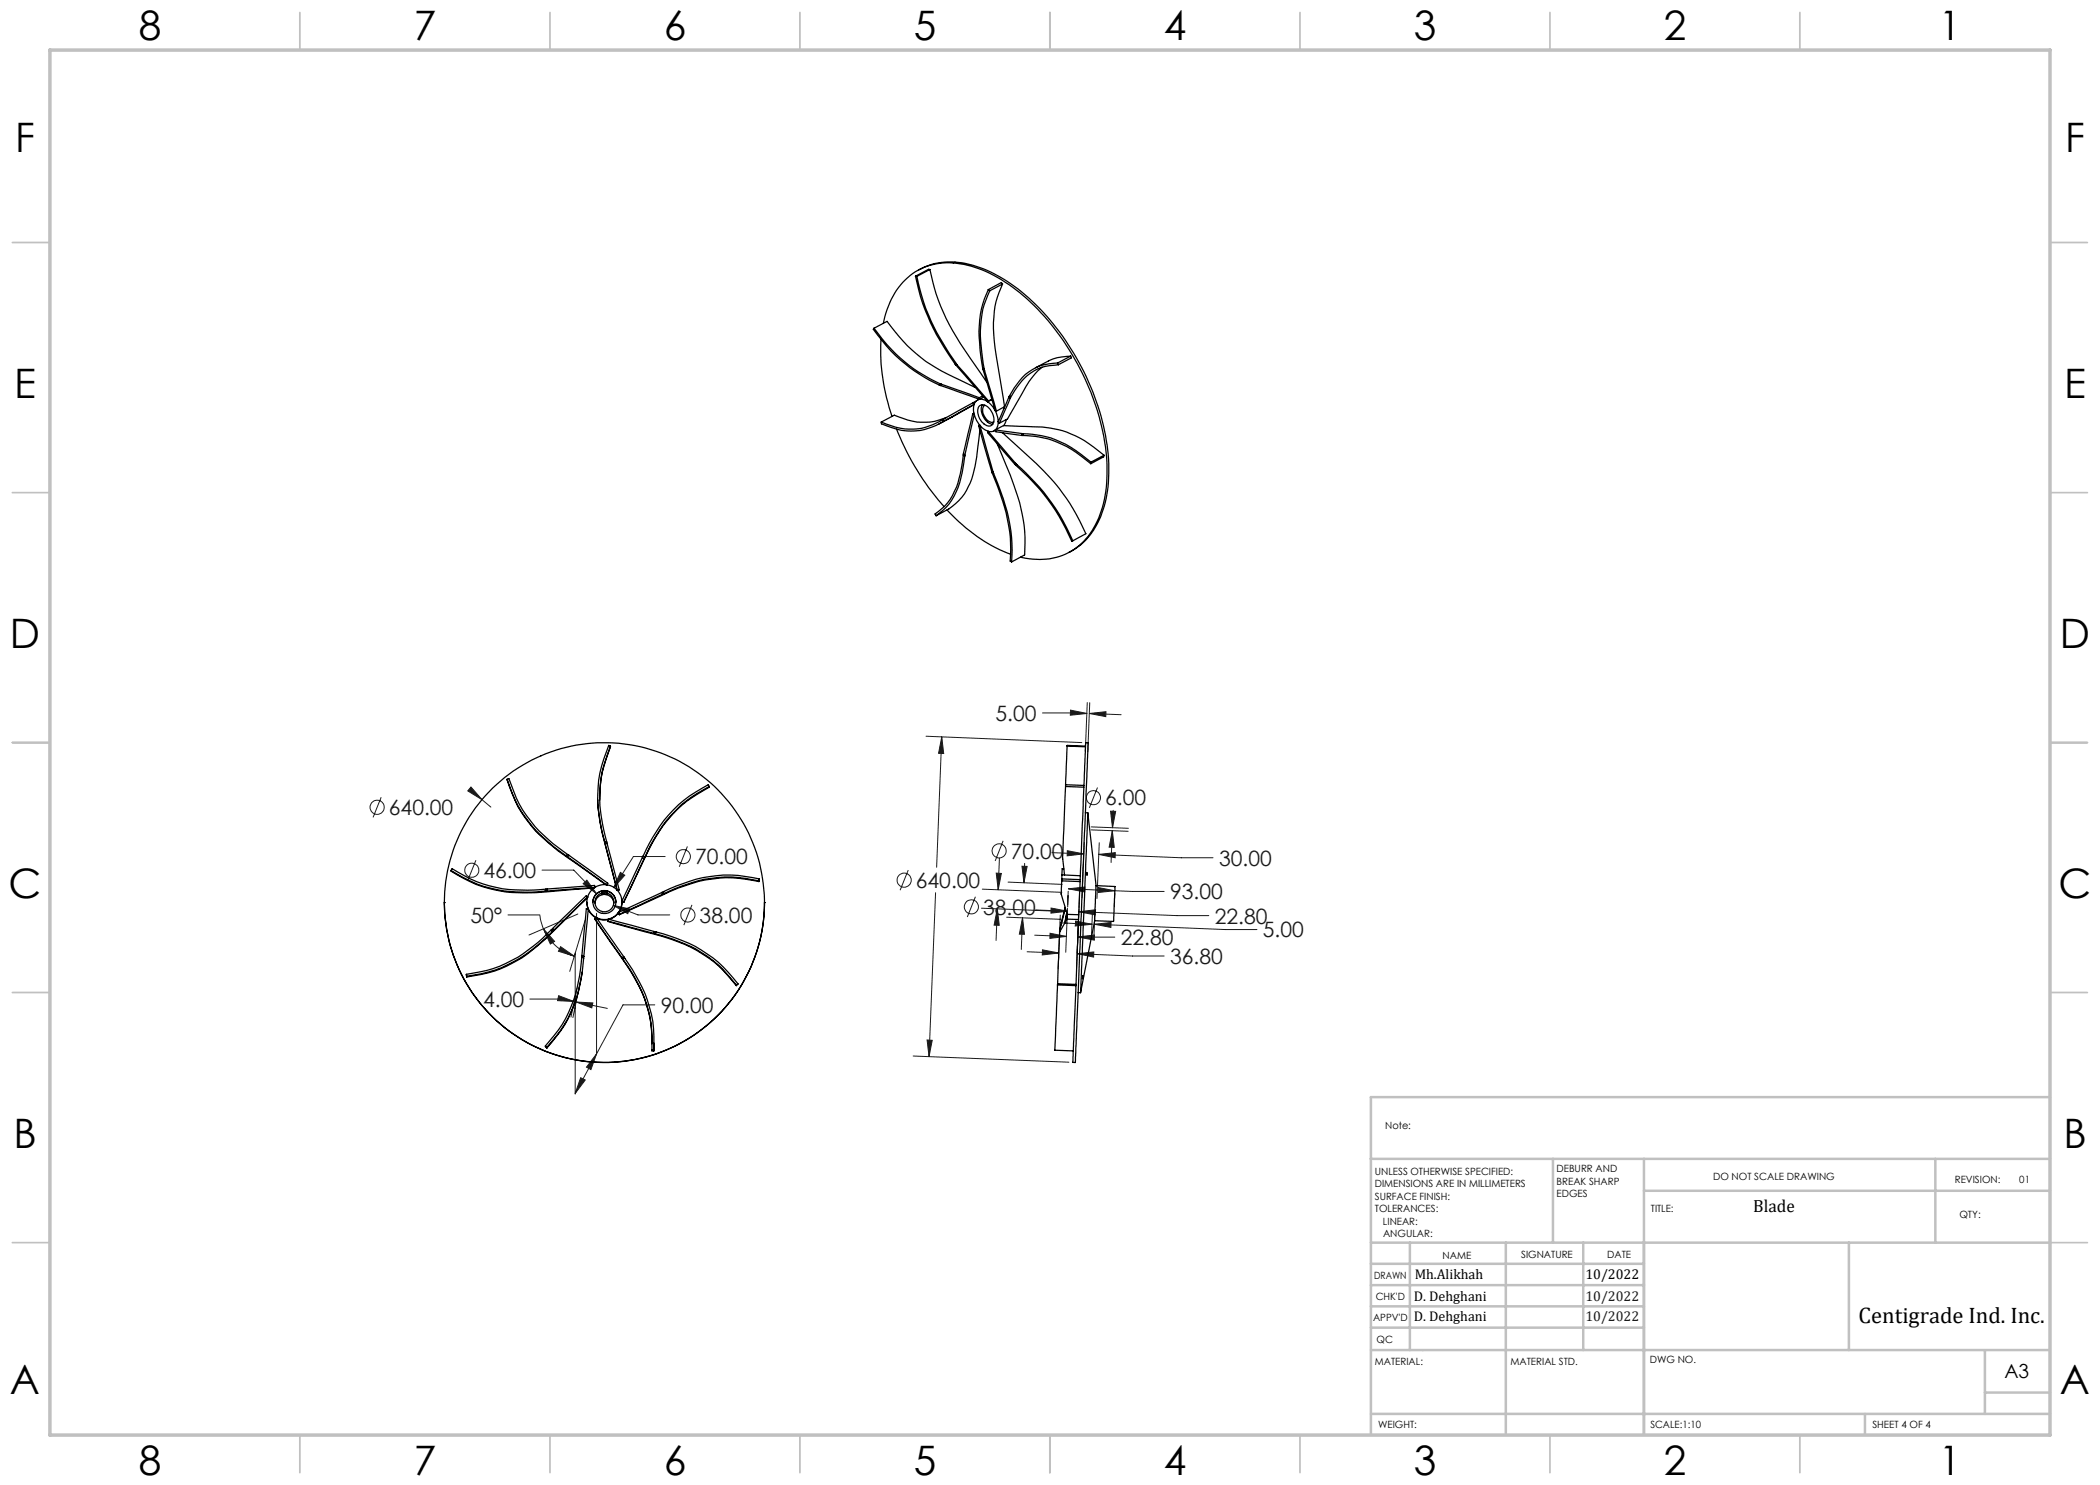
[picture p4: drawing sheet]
<svg xmlns="http://www.w3.org/2000/svg" width="420mm" height="297mm" viewBox="0 0 420 297" stroke-linecap="round" stroke-linejoin="round" font-family="sans-serif">
<g fill="none" stroke="#191924" stroke-width=".2">
<path d="M76.2 159.5l-1.6 4M94.2 157.4l2.2 2.5-2.8-1.7zM96.4 159.9l1.8 1.5M185.2 147.2l31.2 1.3M188.3 147.4l.4 3.3h-1zM188.3 147.4l-1 26.1M208.5 142.6l8.9 .1M214.1 142l3.3 .7-3.3 .3zM217.5 140.5l-.4 9.8M217.9 142.7l3.3-.4v1zM217.9 142.7l6.3 .2M217.9 140.5l-.3 9.8"/>
<path d="M219.5 157.5l-1.6 4.1M95.2 172l-1.6 4.1M108.4 174h6.4l4.5 4.7M116.6 176.7l.8-.7 1.9 2.7zM124.1 174.5l.9 .5-2.3 2.5zM133 171.3h-6.3l-4 6.2M137.5 169.3l-1.6 4.1M181.6 174l-1.6 4M187.1 178.5l-1.3 32.8M195.1 179.3l-1.6 4.1M196.5 177.8l15.9 .7M199.2 174.6l1.1 .1-.7 3.2z"/>
<path d="M199.9 171.6l-.3 6.3M200.6 168.2l-1.6 4M201.6 176.4l10.8 .5M204.4 173.2l1 .1-.6 3.3zM204.9 172.7l-.1 3.9M210.4 170.5l6.3 .3M213.5 170.1l3.2 .7-3.3 .4zM213.6 179.1l-.1 2.3M213.6 178.3l-.1 2.6M213.7 177.8l3.3-.4v1zM213.7 177.8l12.8 .5h6.3M215.9 179.2l-.1 2.3"/>
<path d="M216.9 168.4l-.5 11.2M218.2 165.4l7.5 .3M218.2 166l7.4 .3M219.7 177.5l3.3 .6-3.4 .4zM219.7 170.9l3.4-.4-.1 1.1zM219.7 170.9l16.6 .7h6.3M219.9 168.6l-.5 11.1M222.1 162.2l1 .1-.6 3.3zM222.5 166.2l.3 3.3-1-.1zM222.5 166.2l-.3 6.3M222.6 162.1l-.1 3.5M223 178.6l-.2 2.7"/>
<path d="M101.6 183h6.3l.2 1 .6 1.8M106 199.8h6.3l2.5 .5M108.7 185.8l2.2 2.5-.8 .5zM108.7 185.8a9.8 9.8 0 0 0 6.2 5.4M111.7 199.1l3.1 1.2-3.3-.2zM112.1 189.3l2.8 1.9-3.2-1zM115 190.6v28.2M115.4 197.6l-1.2 5.8M115.6 182.8l-9.8 4.2M115.8 197.7l-1.2 5.8M117 184.1l-3.1 10.2M119.3 182.7v28.2"/>
<path d="M122.7 181.1l3.2 .7-.3 .9zM122.7 181.1l4.9 1.9h6.3M138.4 181l-1.6 4M196.3 181.6l15.9 .7M199.5 181.7l.3 3.4-1-.1zM199.5 181.7l-.3 6.4M201.3 183.4l10.9 .5M204.5 183.5l.4 3.4-1-.1zM204.5 183.5l-.2 6.4M205.4 190.4l6.4 .2M206.9 187l6.4 .3M207.2 182l6.3 .2"/>
<path d="M208.5 190l3.3 .6-3.3 .4zM210 186.7l3.3 .6-3.3 .4zM210.2 181.6l3.3 .6-3.3 .4zM212.1 184.6l6.3 .3M212.1 183l-.5 10.8M213.5 181.7l-.4 8.8M215.1 184.2l3.3 .7-3.3 .3zM215.4 190.7l3.4-.3-.1 1zM215.4 190.7l11.1 .5h6.3M215.6 187.4l3.3-.4v1zM215.6 187.4h7.4M215.8 182.3l3.3-.3-.1 1z"/>
<path d="M215.8 182.3l19.6 .8h6.4M215.8 181.8l-.5 12.1M218.5 182.8l-.2 4.4M218.9 184.9l3.3-.4v1zM218.9 184.9l26.1 1h6.4M219 182.8l-.2 4.4M115.3 200.4l3.3 .2-.2 1zM115.3 200.4l6.2 1.3M116.1 215.5l1 .5-2.1 2.7zM119.3 210.8l-1.1 3.1-.9-.5zM119.3 210.8l-4.3 7.9M131 201h-6.4l-5.3 9.8"/>
<path d="M182.6 211.2l31.2 1.2M185.4 208l1 .1-.6 3.2z"/>
<circle cx="218.7" cy="159.5" r="1.41"/>
<circle cx="75.4" cy="161.5" r="1.42"/>
<circle cx="94.4" cy="174" r="1.42"/>
<circle cx="136.7" cy="171.3" r="1.42"/>
<circle cx="180.8" cy="176" r="1.41"/>
<circle cx="199.8" cy="170.2" r="1.4"/>
<circle cx="137.6" cy="183" r="1.41"/>
<circle cx="194.3" cy="181.4" r="1.41"/>
</g>
<g fill="none" stroke="#c0c0c0" stroke-width=".35">
<path d="M60 2.5v7.5M110 2.5v7.5M160 2.5v7.5M210 2.5v7.5M260 2.5v7.5M310 2.5v7.5M360 2.5v7.5M2.5 48.5h7.5M410 48.5h7.5M2.5 98.5h7.5M410 98.5h7.5M2.5 148.5h7.5"/>
<path d="M410 148.5h7.5M2.5 198.5h7.5M410 198.5h7.5M2.5 248.5h7.5M410 248.5h7.5M60 287v7.5M110 287v7.5M160 287v7.5M210 287v7.5M260 287v7.5M310 287v7.5M360 287v7.5"/>
</g>
<g fill="none" stroke="#c0c0c0" stroke-width=".5">
<path d="M410 219.4h-135.8v67.4M274.2 231.8h135.8M310.6 231.8v16.7M328.8 231.8v55.2M328.8 238.2h81.2M387.1 231.8v16.7M274.2 248.5h135.8M274.2 257h54.6M274.2 252.8h54.6M282 248.5v21.5M301.2 248.5v38.3M316.7 248.5v21.5"/>
<path d="M369.8 248.5v21.5M274.2 265.5h54.6M274.2 261.3h54.6M274.2 270h135.8M397 270v12.8M397 278.5h13M274.2 282.8h135.8M373 282.8v4.2"/>
</g>
<path d="M10 10h400v277h-400z" fill="none" stroke="#c0c0c0" stroke-width=".7"/>
<path d="M94.2 157.4l-.6 .8 2.8 1.7zM124.1 174.5l-1.4 3 2.3-2.5zM115.3 200.4l3.3 .2-.2 1zM111.7 199.1l3.1 1.2-3.3-.2zM116.1 215.5l1 .5-2.1 2.7zM119.3 210.8l-1.1 3.1-.9-.5zM122.7 181.1l2.9 1.6 .3-.9zM116.6 176.7l2.7 2-1.9-2.7zM112.1 189.3l-.4 .9 3.2 1zM108.7 185.8l1.4 3 .8-.5zM185.4 208l1 .1-.6 3.2zM188.3 147.4l.4 3.3h-1zM217.9 142.7l3.3-.4v1zM214.1 142l3.3 .7-3.3 .3zM218.9 184.9l3.3-.4v1zM215.1 184.2l3.3 .7-3.3 .3zM213.5 170.1l3.2 .7-3.3 .4zM219.7 170.9l3.4-.4-.1 1.1zM222.1 162.2l1 .1-.6 3.3zM222.5 166.2l.3 3.3-1-.1zM208.5 190l3.3 .6-3.3 .4zM215.4 190.7l3.4-.3-.1 1zM210.2 181.6l3.3 .6-3.3 .4zM215.8 182.3l3.3-.3-.1 1zM204.5 183.5l.4 3.4-1-.1zM204.4 173.2l1 .1-.6 3.3zM199.5 181.7l.3 3.4-1-.1zM199.2 174.6l1.1 .1-.7 3.2zM213.7 177.8l3.3-.4v1zM219.7 177.5l3.3 .6-3.4 .4zM215.6 187.4l3.3-.4v1zM210 186.7l3.3 .6-3.3 .4z" fill="#191924"/>
<g fill="none" stroke="#000" stroke-width=".25">
<path d="M183.1 55.2a43.4 43.4 0 0 0 7.9 17.6M183.1 55.2l.3 .1M183.4 55.3a42.5 42.5 0 0 0 7.9 17.4M183.8 54a14.2 14.2 0 0 1 12.3-.5 36.9 36.9 0 0 1 16.4 13.7 49.6 49.6 0 0 1 9.3 25.6 22 22 0 0 1-3.4 13.7 11.8 11.8 0 0 1-4.6 4M186 53.9a43.6 43.6 0 0 0 8.1 17.8l3.3 4.7M186 53.9l-2.6 1.4M186 53.9h-.3l-2.6 1.3M197.7 57.9a20.4 20.4 0 0 0-1.7 12l.5 3.7M197.7 57.9l.2 .3M197.9 58.2a20.9 20.9 0 0 0-1.5 12.3l.4 3.3M200.5 56.8a20.8 20.8 0 0 0-1.5 12.7l1.9 11.8-1.6 .9M200.5 56.8l-2.6 1.4"/>
<path d="M200.5 56.8l-.2-.3-2.6 1.4M174.8 65.6l2.6-1.3a32.5 32.5 0 0 0 14.8 11.8l2.9 1.4M174.8 65.6a32 32 0 0 0 13.2 11.1M174.8 65.6l-.1 .3a32.4 32.4 0 0 0 13.2 11.1M176.2 67.9a40.1 40.1 0 0 0 2.2 15.4M176.7 64.7a15 15 0 0 1 6.9-10.7 14.4 14.4 0 0 1 12.1-.3 36.1 36.1 0 0 1 15.8 12.8 49.3 49.3 0 0 1 9.9 26.5 21.9 21.9 0 0 1-3.8 14.3 12.5 12.5 0 0 1-12.5 4.4l-1-.3M187.9 77l.2 .1M188 76.7l.2 .1M188 76.7l-.1 .3M188.1 77.1l7.8 2.8M188.2 76.8l7.7 2.7M188.2 76.8l-.1 .3"/>
<path d="M191 72.8l.2 .3M191.2 73.1l6.4 7.3M191.3 72.7l.2 .3M191.3 72.7l-.3 .1M191.5 73l6.2 7.2M191.5 73l-.3 .1M195.8 79.8l-.3 .2M195.9 79.5v.4M196.5 73.6l.1 .3M196.5 79.2l-.6 .3M196.5 73.6l.3 .2M196.6 73.9l2.4 8.2 .3 .1"/>
<path d="M196.6 73.9l.3 .3M196.7 79.4l-.8 .5M196.8 73.8l.1 .4M196.9 74.2l2.4 8M198.4 79.8l-.7 .4M198.4 79.9l-.8 .5M201.8 79.3l-2.2 5 .3 .3M201.8 79.3l.2 .4M201.9 79.1l-.1 .2M201.9 79.1l.2 .4M202 79.7l-2.1 4.9M202.1 79.5l-.1 .2"/>
<path d="M208.4 73.4a17.3 17.3 0 0 0-4.4 6.1l-2.5 4.3-1.6 .8M211.5 72.6a9.9 9.9 0 0 0-8.7 5l-.9 1.5M211.5 72.6l.2 .4M211.7 73a9.7 9.7 0 0 0-8.7 5.1l-.9 1.4M214.1 71.2l-.9 .1a8.5 8.5 0 0 0-3.5 .9l-2.6 1.4M214.1 71.2l-2.6 1.4M214.1 71.2l.2 .4-2.6 1.4M179.3 85.8a52.8 52.8 0 0 0 9.5 15.5M188.5 83.9a11.6 11.6 0 0 1-11.3 .9l-1-.4M188.5 83.9l.1 .4M188.6 84.3a11.6 11.6 0 0 1-11.3 .9l-1-.4-.1-.4M188.7 83.8l-.2 .1"/>
<path d="M188.7 83.8l.1 .4M188.8 84.2l-.2 .1M189.3 83.5a11.7 11.7 0 0 1-9.5-.1l-.9-.4-2.7 1.4M192.7 91a20.9 20.9 0 0 1-2.7 8.9l-1.1 1.3-1.9 1.6 .2 .3M192.7 91l.2 .3M192.7 90.7v.3M192.7 90.7l.3 .3M192.9 91.3a18.5 18.5 0 0 1-3.1 9.5l-1.2 1.3-1.4 1M193 91l-.1 .3M194.6 82.7l.2 .2-1.8 8.1M194.6 82.7l-1.9 8M194.6 80.5l-5.9 3.3"/>
<path d="M194.6 80.5l.2 .4M194.8 82.6l-.2 .1M194.8 80.9l-6 3.3M194.8 80.9l-7 3.9M195.2 80.2a1.96 1.96 0 0 1 2.7 .5 4.8 4.8 0 0 1 1.5 4.9 1.62 1.62 0 0 1-2.5 .3 4.9 4.9 0 0 1-2-5.3zM195.2 80.2l-.6 .3M195.7 85.1h.3l2.6 9.3M195.7 85.1l2.6 9.2M195.9 81.2a1.65 1.65 0 0 1 2.3 1 2.06 2.06 0 0 1 0 3 2.44 2.44 0 0 1-2.5-2.3 1.78 1.78 0 0 1 .2-1.7zM195.9 85l-.2 .1M196 86.1l-.2 1.6a31.6 31.6 0 0 1-1.8 8.9 11 11 0 0 1-4.2 5.2l-2.6 1.3M196.5 81a2.93 2.93 0 0 0 2 3.8"/>
<path d="M197 81a2.01 2.01 0 0 0 .3 2.9 1.46 1.46 0 0 0 1.5 .5M197.7 80.2l-.1 .2M198.3 94.3l.1 .3M198.3 94.3l.3 .1M198.4 94.6a39.8 39.8 0 0 1 3.7 15.3l-.1 2.3 .3 .2M198.4 94.6l.3 .1M198.6 94.4l.1 .3M198.7 94.7a37.3 37.3 0 0 1 3.7 15.3l-.1 2.4M199.1 86l5.3 .7M199.1 86l.1 .4 5.2 .7M199.1 86l-.3 .2M199.5 88.8a72.4 72.4 0 0 1 4.9 14l.5 3.3v4.9l-2.6 1.4"/>
<path d="M200.5 86.6a137.9 137.9 0 0 1 10.6 10.2 39.9 39.9 0 0 1 6.1 9.9l-2.6 1.5M200.7 85.1l4.7 .2a20.3 20.3 0 0 1 10.5 2.3l1.9 1.2 3 2.2M200.7 85.1l-1.6 .9M200.7 81.5l.1 .2M201.2 83.9l-.2 .7-.3 .5M203 92.8l.2 .3M203.1 92.7l.2 .2M203.1 92.7l-5.5-6.4-.1 .2 5.5 6.3M203.1 92.7l-.1 .1M203.2 93.1a41.5 41.5 0 0 1 11.1 15.1h.3M203.3 92.9a42.1 42.1 0 0 1 11.3 15.3M203.3 92.9l-.1 .2"/>
<path d="M204.4 86.7h.2M204.4 87.1h.2M204.4 86.7v.4M204.6 86.7a18.5 18.5 0 0 1 12.6 4.9l1 .8M204.6 87.1a18.9 18.9 0 0 1 12.6 4.9l1 .7M204.6 86.7v.4M218.2 92.4v.3M220.8 91l-2.6 1.4M220.8 91l-.1 .4-2.5 1.3M189.4 102a33 33 0 0 0 12.7 8.8M101.4 155.9a24.5 24.5 0 0 0 8.4 12.8l1.8 1.5 9.5 6.7M101.4 155.9a27.2 27.2 0 0 0 11.8 15.2"/>
<path d="M101.4 155.9l.4-.2a27.3 27.3 0 0 0 11.8 15.2M119.5 159.9v.1M122.1 149.2l-.4-.1a27 27 0 0 0-.8 19.2M122.1 149.2a26.2 26.2 0 0 0-2.2 10.8M122.1 149.2a27.1 27.1 0 0 0-.7 19.2M141.9 157.3v.1a25.8 25.8 0 0 0-12.4 13l-4.8 10.1M141.9 157.3a26.8 26.8 0 0 0-13 14.2M141.9 157.3l-.3-.4a27.1 27.1 0 0 0-12.9 14.3M213.1 157.3l-.5 13.1a10.1 10.1 0 0 0 .2 3.6l.1 1M213.1 157.3l3.7 .1M213.1 156.9v.4M213.1 156.9l3.7 .2"/>
<path d="M213.4 149.2l-.3 7.7M213.4 149.2l3.7 .2M213.4 149.2v-.1l3.7 .1M217.1 148.6h.5v.3l-2.5 63.6h-.5v-.3zM90.2 174.1v.1a26.2 26.2 0 0 0 16.9 4.3l11.8-.9M90.2 174.1a26.9 26.9 0 0 0 18.8 4.1M90.2 174.1l.2-.4a26.3 26.3 0 0 0 17.6 4.2l1.2-.1M109 178.2h.4M109.2 177.8l-.2 .4M109.5 177.8l9.4-.7 .1 .4-9.6 .7M109.5 177.8h-.3M109.5 177.8l-.1 .4"/>
<path d="M113.2 171.1l.3 .2M113.5 171.3l7.8 5.6 .2-.3M113.6 170.9l.2 .2M113.6 170.9l-.4 .2M113.8 171.1l7.7 5.5M113.8 171.1l-.3 .2M117.5 179.5l-5 5a44.1 44.1 0 0 1-9.1 7.7 23.7 23.7 0 0 1-10.1 3.2M119.6 160a41.7 41.7 0 0 0 2 11.2l1.8 6.8M120.4 178.6a1.89 1.89 0 0 0-1.1 2.9 1.89 1.89 0 0 0 3.1 0 1.89 1.89 0 0 0-1-2.9M120.4 178.3h1v.6h-1zM120.4 178.5h1M120.9 168.3l.1 .4"/>
<path d="M120.9 168.3l.5 .1M121 168.7l2.4 9.3 .4-.1M121 168.7h.4M121.4 168.4v.3M121.4 168.7l2.4 9.2M121.5 176.6l-.1 .3M123.8 177.9l-.3 .2M128.5 171.5l-4.1 8.7 .3 .2M128.5 171.5l.3 .3M128.7 171.2l-.2 .3M128.7 171.2l.2 .3M128.8 171.8l-4.1 8.6"/>
<path d="M128.9 171.5l-.1 .3M132.4 178.9l-8.5 4M132.4 178.5l-8.7 4M132.4 178.5v.4M132.7 178.3l-.3 .2M132.7 178.3l.1 .4M132.8 178.7l-.4 .2M151.8 176.3a25.3 25.3 0 0 0-16.1 1.3l-11.8 5.3M151.8 176.2a27 27 0 0 0-19 2.5M151.8 176.2v.1M151.9 175.8a26.6 26.6 0 0 0-17.9 1.9l-1.3 .6M151.9 175.8l-.1 .4"/>
<path d="M151.9 175.8l-.1 .5M212.3 176.2v.3a8.6 8.6 0 0 0 .6 4.4l.5 2M212.3 176.2l3.7 .1M212.4 175v.8M212.4 175.8l3.6 .1M212.4 175.8l-.1 .4M212.8 173.8l-.4-.1v1.3l3.7 .2M217.1 162.6h.5M217.4 174.5v.6zM217.6 162.6l-1.5 35.9M217.6 162.6l1.6 14.5M219.2 177.1l3.8 .2v1.6l-.3 5.4-3.8-.2"/>
<path d="M219.2 177.1l-.3 7M88.9 180.5h.1M88.9 180.5a32 32 0 0 0 32 32 32 32 0 0 0 32-32M93.3 194.9v.4M93.3 194.9v.5M93.3 195.3v.1M110.3 185.9a27.5 27.5 0 0 1-14.3 8.5l-2.7 .5M110.3 185.9l.2 .4M110.5 186.3a27.5 27.5 0 0 1-17.2 9M110.5 185.7l6.8-6.6 .2 .3-6.8 6.7M110.5 185.7l-.2 .2M110.5 185.7l.2 .4"/>
<path d="M110.7 186.1l-.2 .2M116.3 191.4a27.3 27.3 0 0 1-4.6 14.6l-2.6 3.2M116.3 191.4l.4 .2M116.4 191.1l.9-9.4 .4 .1-.9 9.5M116.4 191.1l-.1 .3M116.4 191.1l.4 .2M116.5 194.4a26 26 0 0 1-7.1 15.2M116.7 191.6a28.2 28.2 0 0 1-4.6 14.5l-2.7 3.4M116.8 191.3l-.1 .3M117.4 180.4l.2 1.4M117.7 181.9a3.6 3.6 0 0 0 1.5 1.7M118.6 180.4a2.31 2.31 0 0 1 2.3-2.3 2.31 2.31 0 0 1 2.3 2.3"/>
<path d="M119 180.6a1.89 1.89 0 0 1 1.9-1.7 1.89 1.89 0 0 1 1.9 1.7M119 183.8l.3-.3 5.5 7.9M119 183.8l1 1.6a121.1 121.1 0 0 1 7.7 11.7 23.7 23.7 0 0 1 2.7 11.7M119 183.8l5.4 7.7M119.4 183.7a3.3 3.3 0 0 0 2.3 .2M121.6 184.2l1.8 .6a124 124 0 0 1 13.4 4 24.2 24.2 0 0 1 10.4 8.3M121.6 184.2l9.1 2.5M121.6 184.2l.1-.4 9.3 2.5M123.7 182.6a3.6 3.6 0 0 1-1.9 1.3M123.7 182.5l.2 .4M123.7 182.6l.2 .3M123.7 182.5v.1"/>
<path d="M123.9 182.9h.1M124.4 191.5l.1 .3M124.4 180.4a3.2 3.2 0 0 1-.6 2.1M124.4 180.3l.3 .2M124.5 191.8a26.8 26.8 0 0 1 5.9 18.2M124.7 180.4v.1M124.8 191.4l.2 .3M124.8 191.4l-.4 .1M125 191.7a28.5 28.5 0 0 1 5.7 14l.1 4.3h-.4M125 191.7l-.5 .1M130.7 186.7l.3 .1M131 186.3l.3 .1"/>
<path d="M131 186.3l-.3 .4M131 186.8a27.2 27.2 0 0 1 14.5 8.1l1.7 2.1M131.3 186.4a28.1 28.1 0 0 1 13.4 7.1l2.9 3.2M131.3 186.4l-.3 .4M147.2 197v.1M147.6 196.7l-.4 .3M147.6 196.7l-.4 .4M152.9 180.5h.1M211.5 197l-.5 13 3.7 .2M211.5 197l3.7 .1M211.5 196.7l3.7 .2M211.5 196.7v.3"/>
<path d="M211.9 186.3v.1M211.9 186.1v.2M212 185.7l-.1 .6M212 185.7l-.1 .4M213 181.5l-1 4.2M213.1 181.6l-1.2 4.5M213.4 182.6l-.4 2M213.4 182.5l-.4 2.1M213.4 183.8l-1.5 2.6-.4 10.3M213.4 183.5v.4M213.4 182.9h2.4M213.4 183.8l2.3 .1"/>
<path d="M213.5 182.9l-.1 .9M215.6 198.5h.5M216.6 195.2l-.1 .6zM218.9 184.1l-2.8 14.4M109.1 209.2l.3 .3M109.1 209.2l.3 .4M109.4 209.5v.1M130.8 208.6v1.6h-.4v-.2"/>
<circle cx="120.9" cy="180.4" r="2.3"/>
<circle cx="120.9" cy="180.4" r="3.5"/>
<circle cx="120.9" cy="180.5" r="32"/>
</g>
<g font-size="8.1">
<text x="27.8" y="8">8</text>
<text x="82.8" y="8">7</text>
<text x="132.8" y="8">6</text>
<text x="182.8" y="8">5</text>
<text x="232.8" y="8">4</text>
<text x="282.8" y="8">3</text>
<text x="332.8" y="8">2</text>
<text x="387.8" y="8">1</text>
<text x="3" y="30.4">F</text>
<text x="413" y="30.4">F</text>
<text x="2.8" y="79.6">E</text>
<text x="412.8" y="79.6">E</text>
<text x="2" y="129.6">D</text>
<text x="412" y="129.6">D</text>
<text x="1.7" y="179.6">C</text>
<text x="411.7" y="179.6">C</text>
<text x="2.7" y="229.6">B</text>
<text x="412.7" y="229.6">B</text>
<text x="2" y="278.9">A</text>
<text x="412" y="278.9">A</text>
<text x="27.8" y="295">8</text>
<text x="82.8" y="295">7</text>
<text x="132.8" y="295">6</text>
<text x="182.8" y="295">5</text>
<text x="232.8" y="295">4</text>
<text x="282.8" y="295">3</text>
<text x="332.8" y="295">2</text>
<text x="387.8" y="295">1</text>
</g>
<text font-size="4.5" x="371.7" y="264.6">Centigrade Ind. Inc.</text>
<g font-size="4.2" fill="#191924">
<text x="199.1" y="144.2">5.00</text>
<text x="221" y="161.1">6.00</text>
<text x="77.8" y="163">640.00</text>
<text x="139" y="172.9">70.00</text>
<text x="202.2" y="171.7">70.00</text>
<text x="243.8" y="173.1">30.00</text>
<text x="96.7" y="175.6">46.00</text>
<text x="183.2" y="177.6">640.00</text>
<text x="234" y="179.9">93.00</text>
<text x="94.1" y="184.6">50°</text>
<text x="139.9" y="184.5">38.00</text>
<text x="196.6" y="182.9">38.00</text>
<text x="242.9" y="184.7">22.80</text>
<text x="224.1" y="189">22.80</text>
<text x="252.6" y="187.5">5.00</text>
<text x="234" y="192.8">36.80</text>
<text x="96.6" y="201.4">4.00</text>
<text x="132.1" y="202.6">90.00</text>
</g>
<text font-size="3.9" x="400.9" y="275.5">A3</text>
<text font-size="3.5" x="350.6" y="242.4">Blade</text>
<g font-size="2.8">
<text x="282.9" y="255.9">Mh.Alikhah</text>
<text x="317.1" y="255.9">10/2022</text>
<text x="282.8" y="260.1">D. Dehghani</text>
<text x="282.8" y="264.2">D. Dehghani</text>
</g>
<g font-size="2.8" fill="#191924">
<text x="317.1" y="260.1">10/2022</text>
<text x="317.1" y="264.2">10/2022</text>
</g>
<g font-size="2">
<text x="277" y="225.8">Note:</text>
<text x="275" y="234.9">UNLESS OTHERWISE SPECIFIED:</text>
<text x="275" y="237.4">DIMENSIONS ARE IN MILLIMETERS</text>
<text x="275" y="239.9">SURFACE FINISH:</text>
<text x="311.3" y="234.5">DEBURR AND</text>
<text x="311.3" y="237">BREAK SHARP</text>
<text x="311.3" y="239.5">EDGES</text>
<text x="342.6" y="236">DO NOT SCALE DRAWING</text>
<text x="391" y="236.6">REVISION:</text>
<text x="403.9" y="236.6">01</text>
<text x="275" y="242.4">TOLERANCES:</text>
<text x="276.6" y="244.9">LINEAR:</text>
<text x="330.2" y="242.4">TITLE:</text>
<text x="391.9" y="243.7">QTY:</text>
<text x="276.6" y="247.4">ANGULAR:</text>
<text x="288.5" y="251.7">NAME</text>
<text x="304.2" y="251.7">SIGNATURE</text>
<text x="321.4" y="251.7">DATE</text>
<text x="274.8" y="255.9">DRAWN</text>
<text x="275.1" y="260.1">CHK'D</text>
<text x="274.6" y="264.2">APPV'D</text>
<text x="275.3" y="268.5">QC</text>
<text x="275" y="273">MATERIAL:</text>
<text x="302.1" y="273">MATERIAL STD.</text>
<text x="330" y="272.5">DWG NO.</text>
<text x="275.6" y="285.6">WEIGHT:</text>
<text x="330.1" y="285.6">SCALE:1:10</text>
<text x="374.5" y="285.6">SHEET 4 OF 4</text>
</g>
</svg>
